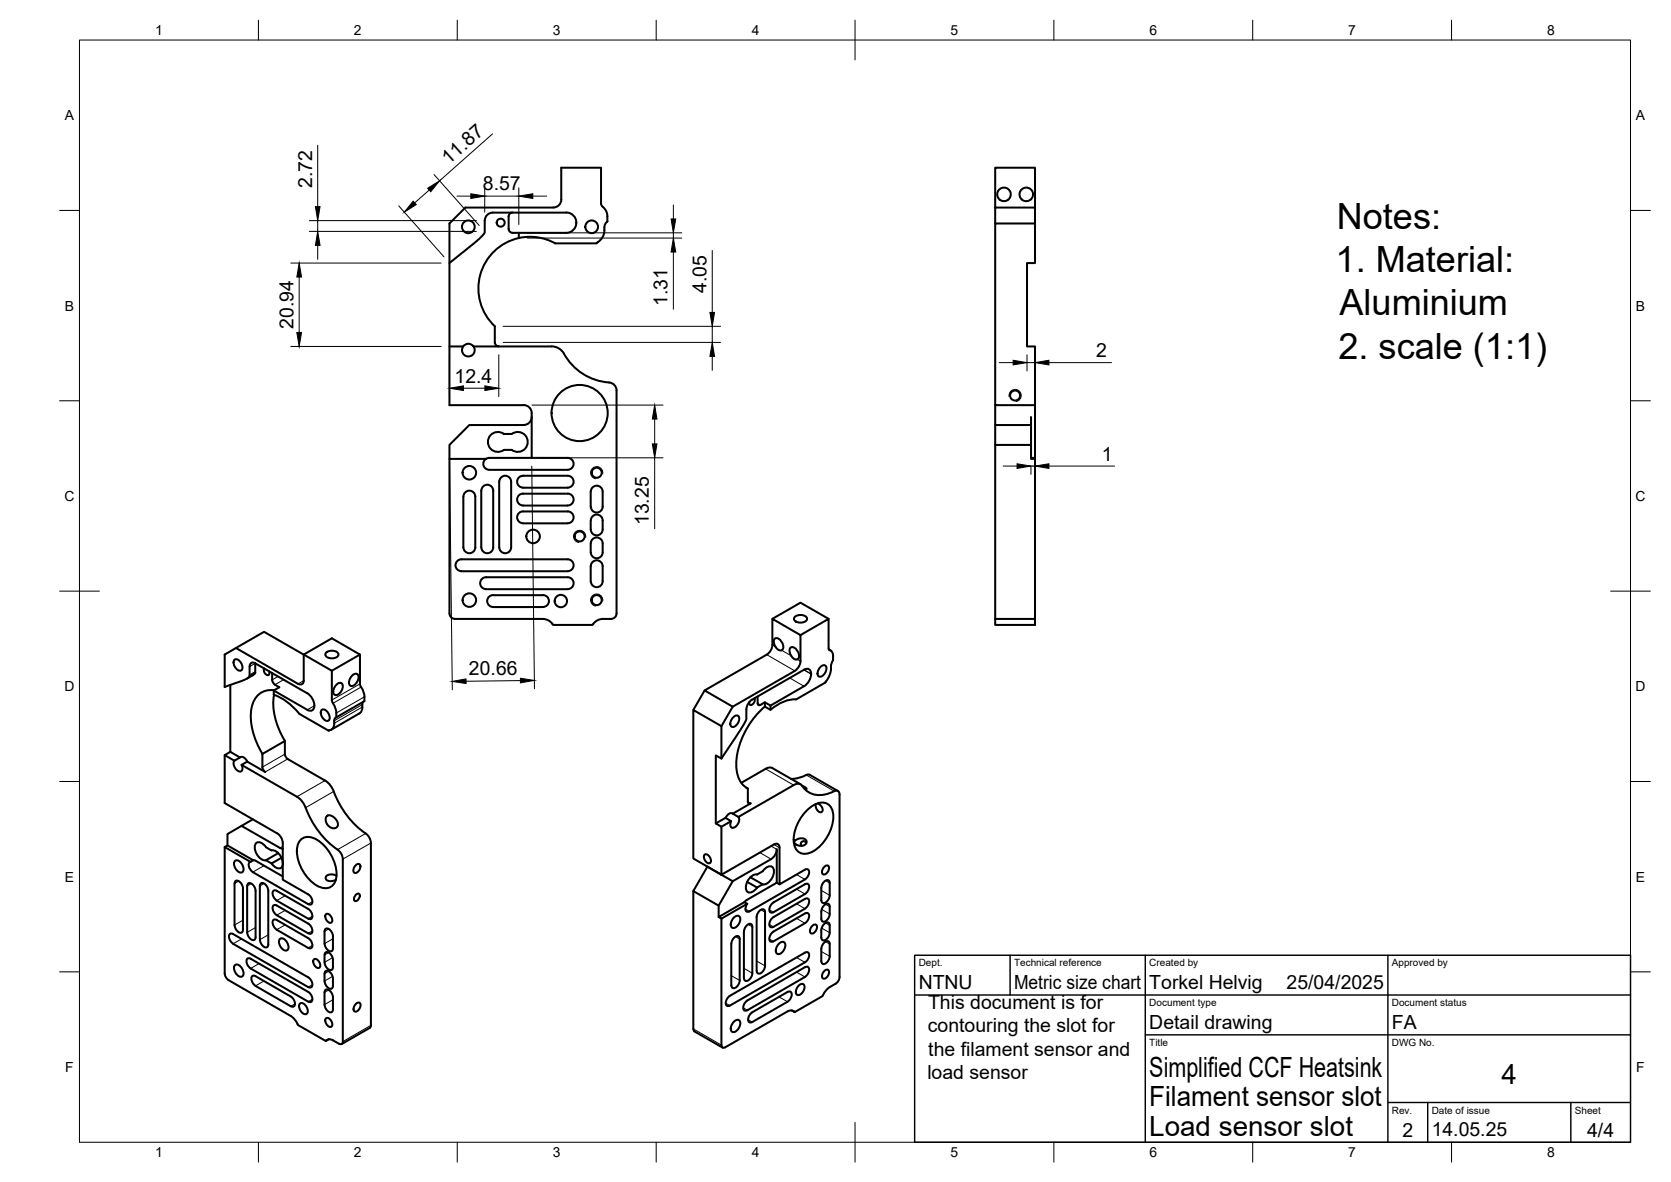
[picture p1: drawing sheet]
<svg xmlns="http://www.w3.org/2000/svg" width="420mm" height="297mm" viewBox="0 0 420 297" stroke-linecap="round" stroke-linejoin="round" font-family="sans-serif">
<!-- layer: Visible -->
<g fill="none" stroke="#000" stroke-width=".51">
<path d="M128.9 53.4a1.01 1.01 0 0 0-1 1v3.1a1.01 1.01 0 0 0 1 1h13.5a2.54 2.54 0 0 0 2.5-2.5 2.54 2.54 0 0 0-2.5-2.6h-18.5a2 2 0 0 0-2 2v2.9l-.3 .6-2.5 2.3-6.1 4.9M130.5 58.5v1.3M139.1 52.2h-22.1l-4 4v45.6h18.7M151.1 51.1v-9h-10v8a2 2 0 0 1-2 2M151.1 51.1l.4 .8M151.5 52l.9 1a4.7 4.7 0 0 1 .3 2.7M152 57.1v.8M152 57.9a4.1 4.1 0 0 1-2.1 3.3l-10.3-.1a13 13 0 0 0-16.8 3.8 13 13 0 0 0 1.6 17.1M152.7 55.7a1.75 1.75 0 0 0-.7 1.4M250.2 52.2v-10.1h10v10.1M250.2 56.2h10v9.9h-2v21h2v14.7h-10zM250.2 52.2h10"/>
<path d="M250.2 52.2v4M260.2 52.2v4M113 87.1h3.5M119 87.1l19.7-.1a4 4 0 0 1 3.7 2.9 14 14 0 0 0 10.8 6.2M119 87a1.6 1.6 0 0 1-.2 2.2 1.6 1.6 0 0 1-2.1 0 1.6 1.6 0 0 1-.2-2.2M119 87a1.6 1.6 0 0 0-2.5 0M124.4 82v4a1.01 1.01 0 0 0 1 1M153.2 96.1a2 2 0 0 1 1.8 2v56.1a1.38 1.38 0 0 1-1.3 1.3 5.8 5.8 0 0 0-3.5 .4l-1 .9M122.2 115.3h-9.2v38.9a1.39 1.39 0 0 0 1.4 1.3h22.1l1.4 .4 1.2 1.1h9.9l.1-.2M126.2 119.8a1.49 1.49 0 0 1 1.5-.1 1.49 1.49 0 0 1 .8 1.3v16.5a1.5 1.5 0 0 1-1.5 1.5 1.5 1.5 0 0 1-1.5-1.5v-16.5l.1-.4zM126.7 109.1h2a2.51 2.51 0 0 1 3.3 .3 2.51 2.51 0 0 1 0 3.3 2.51 2.51 0 0 1-3.3 .4h-2M126.7 109.1a2.51 2.51 0 0 0-3.4 .3 2.51 2.51 0 0 0 0 3.3 2.51 2.51 0 0 0 3.4 .4"/>
<path d="M131.7 101.8a2 2 0 0 1 2 2v11.3h9a1.49 1.49 0 0 1 1.5 1.5 1.49 1.49 0 0 1-1.5 1.5h-19.7a1.51 1.51 0 0 1-1.4-1.1 1.51 1.51 0 0 1 .6-1.7M133.7 115.1h-10.7l-.8 .2M133.7 104.8a2 2 0 0 1-2 2h-13.7l-5 5v3.5M250.2 101.8v5h9M250.2 106.8v5h9M250.2 111.8v43.7h10M259.2 104.8v10.5h1M259.2 115.1h1M260.2 101.8v55.2h-10v-1.5M116.5 124.8v12.7M116.5 124.8a1.49 1.49 0 0 1 1.5-1.5 1.49 1.49 0 0 1 1.5 1.5v12.7a1.49 1.49 0 0 1-1.5 1.5 1.49 1.49 0 0 1-1.5-1.5M121.3 122.4a1.49 1.49 0 0 1 1.7-.5 1.49 1.49 0 0 1 1 1.4v14.2a1.49 1.49 0 0 1-1.5 1.5 1.49 1.49 0 0 1-1.5-1.5v-14.2z"/>
<path d="M131.5 122.6h11.2M131.5 128.5h11.2M131.5 124.1h11.2M142.7 122.5a1.49 1.49 0 0 0 1.5-1.5 1.49 1.49 0 0 0-1.5-1.4h-11.2a1.49 1.49 0 0 0-1.5 1.5 1.49 1.49 0 0 0 1.5 1.4M142.7 128.5a1.49 1.49 0 0 1 1.5 1.5 1.49 1.49 0 0 1-1.5 1.5h-11.2a1.5 1.5 0 0 1-1.5-1.5 1.5 1.5 0 0 1 1.5-1.5M142.7 124a1.49 1.49 0 0 1 1.5 1.5 1.49 1.49 0 0 1-1.5 1.5h-11.2a1.5 1.5 0 0 1-1.5-1.5 1.5 1.5 0 0 1 1.5-1.5M148.5 136.6v2.2a1.49 1.49 0 0 0 1.5 1.5 1.49 1.49 0 0 0 1.5-1.5v-2.2M148.5 123.6v3.7M148.5 127.3a1.49 1.49 0 0 0 1.5 1.5 1.49 1.49 0 0 0 1.5-1.5M148.5 123.5a1.49 1.49 0 0 1 1.5-1.4 1.49 1.49 0 0 1 1.5 1.4M148.5 136.6a1.49 1.49 0 0 1 1.5-1.5 1.49 1.49 0 0 1 1.5 1.5M149.2 129.6a1.49 1.49 0 0 1 1.5-.1 1.49 1.49 0 0 1 .8 1.3v2.3a1.5 1.5 0 0 1-1.5 1.4 1.5 1.5 0 0 1-1.5-1.4l.1-2.8z"/>
<path d="M151.5 123.6v3.7M116 143.6h26.7M116 143.5a1.49 1.49 0 0 1-1.5-1.5 1.49 1.49 0 0 1 1.5-1.4h26.7a1.49 1.49 0 0 1 1.5 1.4 1.49 1.49 0 0 1-1.5 1.5M122.2 148.1h20.5M122.2 148a1.49 1.49 0 0 1-1.5-1.4 1.49 1.49 0 0 1 1.5-1.5h20.5a1.49 1.49 0 0 1 1.5 1.5 1.49 1.49 0 0 1-1.5 1.4M123.1 149.8l.9-.3h12.5a1.5 1.5 0 0 1 1.5 1.6 1.5 1.5 0 0 1-1.5 1.5l-12.5-.1a1.49 1.49 0 0 1-1.4-1 1.49 1.49 0 0 1 .5-1.7zM148.8 141.4a1.49 1.49 0 0 1 1.7-.5 1.49 1.49 0 0 1 1 1.4v3.8a1.5 1.5 0 0 1-1.5 1.5 1.5 1.5 0 0 1-1.5-1.5v-3.8zM194.2 155.5l7.1-4 7 4M199.8 155.1a2.16 2.16 0 0 1 3.1 .3 1.43 1.43 0 0 1-1.9 1.1 1.27 1.27 0 0 1-1.4-1.1zM201.3 159.6l7-4.1v7.4l.3 .5a1.33 1.33 0 0 1 .9 1.4M57.9 172.1v16.8l-1.4 .9v12l13.2 7.6M58.9 165.8a1.38 1.38 0 0 1 1.9 1.1 .96 .96 0 0 1 .2 1 .96 .96 0 0 1-.8 .7 2.08 2.08 0 0 1-1.3-2.8z"/>
<path d="M59.3 162.8l-2.8 1.7v8.1l4.8-1.7 1.3-.7 .2-.4v-2.3M64.2 166.7l13.1 7.5a3.9 3.9 0 0 1 1.7 3.1M64.2 166.7l-.1 2.5-2 1.3M64.2 168.9l-1.4 .8M64.2 166.7a.86 .86 0 0 0-1-.1 .86 .86 0 0 0-.4 .9M64.2 166.7h.1M66.4 168a1.23 1.23 0 0 0 1.1 1.6 .74 .74 0 0 0 .1-1M68.4 169.1l.1 2.1a2.52 2.52 0 0 0 1.7 1.5l-1.4 .8v1.1a14.4 14.4 0 0 1 6.5 4.8l7.3 4.2a1.55 1.55 0 0 0 1.4-1.8 1.22 1.22 0 0 1 .6-1.5M68.8 173.5l8.5 4.9a1.08 1.08 0 0 0 1.2 .1 1.08 1.08 0 0 0 .5-1.1M68.9 174.6a16.9 16.9 0 0 0 2.7 11.6M68.9 173.5a5 5 0 0 0-5.7 4.6 17.1 17.1 0 0 0 2.8 11.3M75 171.9l-15.7-9.1 7.1-4 17 9.8v7.3"/>
<path d="M80.9 178.4a1.38 1.38 0 0 1 1.8 1.1 .96 .96 0 0 1 .3 1 .96 .96 0 0 1-.9 .7 2.08 2.08 0 0 1-1.2-2.8zM82 164.1a2.16 2.16 0 0 1 3.1 .2 1.43 1.43 0 0 1-1.9 1.1 1.27 1.27 0 0 1-1.4-1.1zM83.4 175.9l.3 .8M83.4 168.6l7.1-4.1-7.1-4.1-7 4.1v6.5a.86 .86 0 0 1-.4 .9 .86 .86 0 0 1-1-.1M83.7 176.7l.5 1 .4 1.5M84.6 179.2v1.1M84.6 172a.88 .88 0 0 1 1.5 0 2.22 2.22 0 0 1-1.8 2.7 1.47 1.47 0 0 1 0-2.3zM88.6 169.8a.88 .88 0 0 1 1.5 0 2.22 2.22 0 0 1-1.9 2.6 1.47 1.47 0 0 1 0-2.3zM90.4 179.3l-7.1 4.1M90.5 164.5v7.6a6.1 6.1 0 0 1 1.1 4.1l-7 4.1M91.3 176.4l-.3 2.1-.6 .8M174.3 178.4l7.1 4.1v8.1l-1.4-.8v17.1l1.4 .9v12l-7.1-4.1z"/>
<path d="M177.2 173.5l-2.9 4.9M184.2 177.6l-2.8 4.9M187.7 178.3v2.3l-.2 .6-6.1 9.4M189.7 175.5a1.18 1.18 0 0 1-1.2 1.6l-.1-.7M190.5 175v1.7M192.3 176.5l1.4 .8v1.1l-1.4-.8zM192.3 176.5l-1.4 .7-.3-.2-.1-.3M192.3 177.6a20.4 20.4 0 0 0-7.2 15.1 6.2 6.2 0 0 0 2.9 5.5M194.2 162.1v-6.6l7.1 4.1-.1 7-.6 1.3-.7 .7M194.2 162.1l-.4 1.4-1 1-15.6 9 7 4.1 15.7-9M196.5 163.4a1.88 1.88 0 0 0-.4-2.7 .88 .88 0 0 0-1.3-.2 .88 .88 0 0 0-.2 1.3 1.81 1.81 0 0 0 1.9 1.6M198.9 164.8l-.3-.8a.88 .88 0 0 1 .2-1.2 .88 .88 0 0 1 1.2 .2 1.88 1.88 0 0 1 .5 2.7"/>
<path d="M198.9 164.8a1.4 1.4 0 0 0 1.6 .9M202.2 172.5l-8.5 4.8M202.2 172.5a3.4 3.4 0 0 0 1.5-4.1 1.09 1.09 0 0 0-1.5-.1l-13.1 7.5-1 1.1-.4 1.4M206.3 167.6a.82 .82 0 0 1 1.5 0 2.08 2.08 0 0 1-1.8 2.4 1.38 1.38 0 0 1 0-2.1zM208.4 163.2l.5 .3M209.5 164.9v1M209.5 165.9l-.5 1.2a6.3 6.3 0 0 1-1.5 4.4l-7.3 4.2a9.4 9.4 0 0 0-6.5 2.7M57.9 188.9l2.4 1.5-1.4 .8-2.4-1.4M58.9 191.1a1.94 1.94 0 0 0 1.7 2.7 1.17 1.17 0 0 0 .2-1.6M60.4 190.3a1.38 1.38 0 0 1 1.8 1.1M62.2 191.4l-1.5 .8 14 8 .8 .7 .8 .9a25.4 25.4 0 0 0 7.7 11.1l.9 .6M62.2 191.4l4.5 2.6-.5-.5-.2-.7"/>
<path d="M66 189.5l5.6-3.3v3.3l.5 1 9.6 5.7M66 189.5v3.3M81.7 196.1l.9 .7 .7 1a25.4 25.4 0 0 0 7.8 11.1l1.5 1.2 .5 .8 .2 .9v45.9l-.3 .6-7.1 4.1M184.4 180.2a.82 .82 0 0 1 1.4 0 2.08 2.08 0 0 1-1.7 2.5 1.38 1.38 0 0 1 0-2.1zM187.6 197.9l.4 .3 .1 3.6 .4 .2 .3-.1-4.5 2.6M192.5 193.2l-6.1 3.5M192.5 193.2l1.1-.3 .6 .1 7.1 4.1M198.9 195.7l1.3-.1 1.9-.5a1.6 1.6 0 0 1 1.5-.4l7.1 4.1M199.6 197.3l-13.9 8-1.4-.8M199.6 197.3a1.73 1.73 0 0 1 2.7 .9 5.6 5.6 0 0 0 6.5 1.1l1-.5a.84 .84 0 0 1 .9 0 .84 .84 0 0 1 .4 .9v45.8l-.2 .8a3.6 3.6 0 0 1-2.2 1.7M201.7 197.5l1.1 .7-.5 .1M57.2 212.5l-.7 .4"/>
<path d="M59.1 216.4a1.47 1.47 0 0 1 1.9 1.1 1.3 1.3 0 0 1-.2 1.8 2.11 2.11 0 0 1-1.7-2.9zM63 216.6l-6.5-3.7v31.8l.2 .7 .8 .9 15.6 9 1.1 1.1 .7 1.2 7 4 .1-.1a1.32 1.32 0 0 1 1.8 0M63 216.6a1.3 1.3 0 0 0 .1 2.1l.5 .4M63.6 219.2l13.9 8M63.6 205.9l-2.9 1.6M63.7 216.2l-.7 .4M63.7 216.2l.6 .1 6.8 3.9M66.9 216.2l1.4 .8M66.9 216.2a3.1 3.1 0 0 1-2.9-3.3 1.13 1.13 0 0 1 .7-1.2 1.13 1.13 0 0 1 1.4 .3l.8 .9 1.4 .8a3.1 3.1 0 0 1 2.8 3.3 1.13 1.13 0 0 1-.7 1.2 1.13 1.13 0 0 1-1.3-.4l-.8-.8M69.7 209.4l.7 .6 .7 1.4v9.7l6.4 3.7 .8 .9a.9 .9 0 0 1 .3 1 .9 .9 0 0 1-.8 .6l-.3-.1M70 214.4l-3.1 1.8M70.8 215.6l-2.5 1.4"/>
<path d="M71.1 213.3l-.7-.2-9.7-5.6-3.5 2.1v2.9l6.5 3.7M75.8 210.8a3.8 3.8 0 0 1 4.6 .7 10.7 10.7 0 0 1 4.1 9.1 2.78 2.78 0 0 1-4 2.4 10.5 10.5 0 0 1-5.8-10.1l.3-.8zM82.2 205a2.19 2.19 0 0 1 2.7 2.6 1.74 1.74 0 0 1-2.9-1l-.1-.9zM84.9 213.5l.9 1.1 .4 1.3-.1 46.2-.5 .3-1.8-.9M89.5 217.4a.65 .65 0 0 1 1.1 0 1.54 1.54 0 0 1-1.5 1.9 1.42 1.42 0 0 1 .4-1.9zM177.2 214.7a1.45 1.45 0 0 1 1.3 2.2 1.45 1.45 0 0 1-1.3-2.2zM180 206.9l2.4-1.4 1.4 .9-2.4 1.4M181.4 219.8l13.2-7.6a.86 .86 0 0 1 1-.1 .86 .86 0 0 1 .4 .9v9.2l6.4-3.6 .6-.2a1.29 1.29 0 0 1 0 2l-.6 .6-13.9 8a.7 .7 0 0 1-.9 0 .7 .7 0 0 1-.1-.9l.4-1M184.3 204.5a1.38 1.38 0 0 0-1.9 1M185.7 205.3a1.94 1.94 0 0 1-1.7 2.7 1.17 1.17 0 0 1-.2-1.7M193.9 215.9l-9.7 5.6-3.5 6.1v2.8l6.5-3.7 .7 .4M195.3 213.5v8.3l-7.5 4.4-.6 .5"/>
<path d="M195.3 213.4l-.4 1.4-1 1.1M200 211.2a1.9 1.9 0 0 1 2.8 .2 1.49 1.49 0 0 1-2.4 1 .67 .67 0 0 1-.6-.5 .67 .67 0 0 1 .2-.7zM202.7 211.9a.67 .67 0 0 0-1-.4 .67 .67 0 0 0-.1 1.1M203 203.6a4.9 4.9 0 0 1 4.8-1.7 3.8 3.8 0 0 1 1.7 4.3 10.7 10.7 0 0 1-5.9 8.1 2.78 2.78 0 0 1-4-2.3 10.5 10.5 0 0 1 3.4-8.4zM205.6 201.9a1.54 1.54 0 0 1 1 2.1 1.48 1.48 0 0 1-1.5-1.9M207.3 217.8a.65 .65 0 0 1 1.1 0 1.54 1.54 0 0 1-1.5 1.9 1.42 1.42 0 0 1 .4-1.9zM58.6 234.7l18.9 10.9 .8 1a.9 .9 0 0 1 .3 1 .9 .9 0 0 1-.8 .6l-19.2-11M58.6 234.7a.64 .64 0 0 0-.7 0 .64 .64 0 0 0-.3 .6l.2 .9 .8 1M61.1 233.7l-.1 .3a.9 .9 0 0 1-.9 .4 .9 .9 0 0 1-.7-.7l-.4-1.2v-10.8a.9 .9 0 0 1 1-.4 .9 .9 0 0 1 .7 .7l.4 1.3v10.4M64.3 223.9l-.5-1.3a.9 .9 0 0 0-.7-.7 .9 .9 0 0 0-.9 .4v12l.4 1.2a.9 .9 0 0 0 .7 .7 .9 .9 0 0 0 .9-.3l.1-12M65.3 222.6v13.5M65.4 222.6v-.3a.9 .9 0 0 1 .9-.4 .9 .9 0 0 1 .7 .7l.5 1.3-.1 13.8a.9 .9 0 0 1-.9 .4 .9 .9 0 0 1-.7-.7l-.4-1.3"/>
<path d="M68.7 227.6l.5-.2 .4 .1 7.9 4.6 .8 1a.9 .9 0 0 1 .3 .9 .9 .9 0 0 1-.8 .7l-8.2-4.7-.9-1a1.35 1.35 0 0 1 0-1.4zM70.4 236a1.47 1.47 0 0 1 1.9 1.1 1.3 1.3 0 0 1-.2 1.8 2.11 2.11 0 0 1-1.7-2.9zM77.5 230.9a.64 .64 0 0 0 .7 0 .64 .64 0 0 0 .4-.7l-.3-.8-.8-1-7.9-4.5a.64 .64 0 0 0-.8-.1 .64 .64 0 0 0-.3 .7l.2 .8 .9 1 7.9 4.6M77.5 238.2a.64 .64 0 0 0 .7 .1 .64 .64 0 0 0 .4-.7l-.3-.8-.8-1-7.9-4.6a.64 .64 0 0 0-.8-.1 .64 .64 0 0 0-.3 .7l.2 .8 .9 1 7.9 4.6M81.8 239.4a1.28 1.28 0 0 1 1.7 1 5.8 5.8 0 0 1 .2 3 .9 .9 0 0 1-1 .4 .9 .9 0 0 1-.7-.7 3.9 3.9 0 0 1-.4-3.1zM82 229.7a1.45 1.45 0 0 1 1.3 2.2 1.45 1.45 0 0 1-1.3-2.2zM83.7 238.3v.4a.9 .9 0 0 1-1 .4 .9 .9 0 0 1-.7-.8l-.4-1.2v-3a.66 .66 0 0 1 .3-.7 .66 .66 0 0 1 .8 .1l.6 .5 .4 .9v3.4M84.6 220.1a1.84 1.84 0 0 0-2.7 .5 1.64 1.64 0 0 0 2.5 .5M89.4 224.9l.9-.3a1.21 1.21 0 0 1-1.1 1.8 1.05 1.05 0 0 1 .2-1.5zM174.3 223.9v34.7M180.7 230.4l.7 .5M184.2 221.5l-6.3-3.7-3.6 6.1 6.4 3.7"/>
<path d="M184.6 230.6a.88 .88 0 0 1 1.5 0 2.22 2.22 0 0 1-1.9 2.6 1.47 1.47 0 0 1 0-2.2zM187.1 234.1l.4-1.2a.9 .9 0 0 1 .7-.7 .9 .9 0 0 1 .9 .3l.1 12.1-.5 1.2a.9 .9 0 0 1-.7 .7 .9 .9 0 0 1-.9-.4l-.1-12M187.9 227.1l-6.5 3.8 .1 32.1 .5 .3 .4-.1 15.6-9M187.9 221.6l2.5 1.4M188.7 220.5l3.1 1.7M190.2 230.4v13.6M190.3 230.5l.4-1.3a.9 .9 0 0 1 .7-.7 .9 .9 0 0 1 .9 .4l.1 13.8-.5 1.3a.9 .9 0 0 1-.7 .7 .9 .9 0 0 1-.9-.4v-.4M191.8 222.2l-1.4 .8M191.8 222.2a3.1 3.1 0 0 0 2.8-3.2 1.13 1.13 0 0 0-.7-1.3 1.13 1.13 0 0 0-1.3 .4 4.2 4.2 0 0 1-3 1.7 3.5 3.5 0 0 0-1.9 4.1 1.4 1.4 0 0 0 2.3-.4l.4-.5M194.2 227l8.2-4.8a.64 .64 0 0 1 .8-.1 .64 .64 0 0 1 .3 .7l-.2 .9-.9 .9-7.9 4.6a.64 .64 0 0 1-.8 .1 .64 .64 0 0 1-.3-.7l.2-.8zM194.2 234.4l8.2-4.8a.64 .64 0 0 1 .8-.1 .64 .64 0 0 1 .3 .7l-.2 .8-.9 1-7.9 4.5a.64 .64 0 0 1-.8 .1 .64 .64 0 0 1-.3-.7l.2-.8zM195.3 221.8l.7 .4"/>
<path d="M195.9 237.1a.88 .88 0 0 1 1.5 0 2.22 2.22 0 0 1-1.8 2.7 1.47 1.47 0 0 1 0-2.3zM202.4 228.3l.9-1a.9 .9 0 0 0 .2-.9 .9 .9 0 0 0-.8-.6l-8.2 4.7-.9 1a.9 .9 0 0 0-.2 .9 .9 .9 0 0 0 .8 .6l8.2-4.6M204.3 232.6a.65 .65 0 0 1 1.1 0 1.54 1.54 0 0 1-1.5 2 1.42 1.42 0 0 1 .4-2zM206.5 226.2l.1 .4a.9 .9 0 0 0 .9 .3 .9 .9 0 0 0 .7-.7l.4-1.2v-3.4a.9 .9 0 0 0-1-.4 .9 .9 0 0 0-.6 .7l-.5 1.2v3.1M206.5 238.5l.5-1.3a.9 .9 0 0 1 .6-.7 .9 .9 0 0 1 1 .4v3.4l-.4 1.2a.9 .9 0 0 1-.7 .7 .9 .9 0 0 1-.9-.3l-.1-3.4M207.2 227.5a.77 .77 0 0 1 1.4 0 5.8 5.8 0 0 1-.2 3l-.2 .4a.9 .9 0 0 1-.7 .7 .9 .9 0 0 1-.9-.3 5.8 5.8 0 0 1 .1-3.1zM207.2 232.2a.77 .77 0 0 1 1.4 0 5.8 5.8 0 0 1-.2 3l-.2 .4a.9 .9 0 0 1-.7 .7 .9 .9 0 0 1-.9-.3 5.8 5.8 0 0 1 .1-3.1zM59.1 242.5a1.47 1.47 0 0 1 1.9 1.2 1.3 1.3 0 0 1-.2 1.8 2.11 2.11 0 0 1-1.7-3zM63 240.9l14.5 8.4 .8 1a.9 .9 0 0 1 .3 .9 .9 .9 0 0 1-.8 .6l-14.8-8.4M63 240.9a.7 .7 0 0 0-.9 .1 .7 .7 0 0 0-.1 .9l.3 .7 .7 .8M63.4 245.3l.5-.1 .3 .1 8.9 5.1 .9 1a.9 .9 0 0 1 .2 1 .9 .9 0 0 1-.7 .6l-9.2-5.3-.9-.9a1.35 1.35 0 0 1 0-1.5zM75.4 252.2a1.34 1.34 0 0 1 1.8 1 .94 .94 0 0 1 .3 1 .94 .94 0 0 1-.9 .7 2.02 2.02 0 0 1-1.2-2.7z"/>
<path d="M79 241a1.45 1.45 0 0 1 1.3 2.2 1.45 1.45 0 0 1-1.3-2.2zM81.8 248.8a1.28 1.28 0 0 1 1.7 1l.2 .8v3.4a.9 .9 0 0 1-1 .4 .9 .9 0 0 1-.7-.7l-.4-1.2v-3.1zM81.8 244.1a1.28 1.28 0 0 1 1.7 1 5.8 5.8 0 0 1 .2 3 .9 .9 0 0 1-1 .4 .9 .9 0 0 1-.7-.7 3.9 3.9 0 0 1-.4-3.1zM82 255.8a1.45 1.45 0 0 1 1.3 2.2 1.45 1.45 0 0 1-1.3-2.2zM89.5 252.3a.65 .65 0 0 1 1.1-.1 1.54 1.54 0 0 1-1.5 2 1.42 1.42 0 0 1 .4-1.9zM174.3 258.5l.3 .7 7.1 4.1M183.5 250.3l18.9-10.9a.64 .64 0 0 1 .8-.1 .64 .64 0 0 1 .3 .7l-.2 .8-.9 1-18.9 10.9M183.5 250.3l-.8 1a.9 .9 0 0 0-.3 .9 .9 .9 0 0 0 .8 .6l.3-.1M184.6 256.7a.88 .88 0 0 1 1.5 0 2.22 2.22 0 0 1-1.9 2.7 1.47 1.47 0 0 1 0-2.3zM186 246.4l-.4 1.2a.9 .9 0 0 1-.7 .7 .9 .9 0 0 1-1-.3v-10.8l.4-1.2a.9 .9 0 0 1 .7-.8 .9 .9 0 0 1 .9 .4l.1 10.8M187.9 251.4a1.83 1.83 0 0 0-.7 2.5h.7M198 254.2a1.39 1.39 0 0 1 1.7 0"/>
<path d="M198 251.7l.9-1a.9 .9 0 0 0 .2-.9 .9 .9 0 0 0-.7-.6l-9.2 5.2-.9 1a.9 .9 0 0 0-.3 .9 .9 .9 0 0 0 .8 .7l9.2-5.3M199.1 253.9l.7 .4M200.9 247.7a.8 .8 0 0 1 1.3 0 2.02 2.02 0 0 1-1.6 2.4 1.35 1.35 0 0 1-.1-2.1zM202.4 245.5l-14.5 8.4M202.4 245.5l.9-1a.9 .9 0 0 0 .2-.9 .9 .9 0 0 0-.8-.7l-14.8 8.5M206.9 250.1l-.1 .2-7 4-.1-.1M207.3 244a.65 .65 0 0 1 1.1-.1 1.54 1.54 0 0 1-1.5 2 1.42 1.42 0 0 1 .4-1.9zM208.7 248l-.8 .7-1 1.4M82.7 261.2l-.8 .4"/>
<circle cx="117.8" cy="57" r="1.6"/>
<circle cx="125.9" cy="56" r="1.01"/>
<circle cx="148.8" cy="57" r="1.6"/>
<circle cx="252.4" cy="48.8" r="1.7"/>
<circle cx="258" cy="48.8" r="1.7"/>
<circle cx="255.2" cy="99.4" r="1.26"/>
<circle cx="118" cy="118.8" r="1.7"/>
<circle cx="145.7" cy="103.8" r="7.1"/>
<circle cx="150" cy="118.8" r="1.26"/>
<circle cx="134" cy="134.8" r="1.7"/>
<circle cx="145.7" cy="134.8" r="1.26"/>
<circle cx="118" cy="150.8" r="1.7"/>
<circle cx="141" cy="151" r="1.56"/>
<circle cx="150" cy="150.8" r="1.26"/>
</g>
<!-- layer: Visible Narrow -->
<g fill="none" stroke="#000" stroke-width=".25">
<path d="M253.7 99.7a1.53 1.53 0 0 1 1.3-1.8 1.53 1.53 0 0 1 1.7 1.2 1.53 1.53 0 0 1-1.2 1.8M151.6 119.1a1.53 1.53 0 0 0-1.3-1.8 1.53 1.53 0 0 0-1.8 1.2 1.53 1.53 0 0 0 1.3 1.8M147.3 135.1a1.53 1.53 0 0 0-1.3-1.8 1.53 1.53 0 0 0-1.8 1.2 1.53 1.53 0 0 0 1.3 1.8M151.6 151.1a1.53 1.53 0 0 0-1.3-1.8 1.53 1.53 0 0 0-1.8 1.2 1.53 1.53 0 0 0 1.3 1.8M64.2 166.7l-1.4 .8M69.9 170l-1.5 .8M71.3 170.8l-2.2 1.3M76.4 171l-1.4 .9M79 177.4l-1.7 1M90.5 171.9l-7.1 4M90.8 172.7l-7.1 4M91.1 177.7l-7.1 4.1"/>
<path d="M91.1 177.1l-7.1 4M91.6 175.1l-7 4.1M190.5 176.7l.7 .5M192.8 164.5l7.1 4.1M194.2 162.1l.8 .4M196.5 163.4l2.4 1.4M198.6 170.4l3.6 2.1M200.5 165.7l.8 .4M202.1 168.3l1.8 1.1M202.2 168.3l1.7 1M208.5 163.3l.1 .1M71.6 189.5l-5.6 3.3"/>
<path d="M72.3 190.7l-5.6 3.3M81.7 196.2l-7 4M83.9 198.9l-7.1 4.1M192.5 193.2l7.1 4.1M202.7 194.8l7.1 4M66.4 217.5l-2.8 1.7M71.1 212.7l-.7 .4M91.9 209.5l-7 4M93.3 211.8l-7.1 4.1M188 201.5l.7 .4M191.1 214.3l2.8 1.6M193.9 212.6l1.4 .9"/>
<path d="M194.6 212.2l1.4 .8M200.3 219.8l2.1 1.2M60 221.4l-1 .6M60.7 236l-2.1 1.2M61.1 231.3l-2.1 1.2M63.2 222l-1.1 .7M64.3 233.1l-2.2 1.2M66.4 222l-1.1 .6M67.5 234.9l-2.2 1.2M71.7 225.1l-2.1 1.2M71.7 232.4l-2.1 1.2M71.7 228.8l-2.1 1.2"/>
<path d="M78.5 230.3l-1 .6M78.5 226.6l-1 .6M78.5 237.6l-1 .6M78.5 233.9l-1 .7M82.7 233.5l-1.1 .6M82.7 239.4l-1.1 .6M83.7 235.9l-2.1 1.2M184.9 235.4l1.1 .6M187.4 228.4l1.1 .6M188.1 232.3l1.1 .6M191.3 228.6l1.1 .6M193.4 228.6l1.1 .6"/>
<path d="M193.4 236l1.1 .6M193.4 232.3l1.1 .6M200.3 223.4l2.1 1.3M200.3 230.8l2.1 1.2M200.3 227.1l2.1 1.3M206.5 223.8l2.1 1.2M206.5 239.1l2.1 1.2M206.6 228.5l2 1.2M206.6 233.2l2 1.2M207.6 221.3l1 .6M207.6 227.2l1 .6M207.6 236.6l1 .6"/>
<path d="M207.6 231.9l1 .6M65.1 242.2l-2.1 1.2M66.4 246.5l-2.2 1.3M74.2 252.3l-1.1 .6M78.5 251.1l-1 .6M78.5 247.4l-1 .7M82.7 248.8l-1.1 .6M82.7 244.1l-1.1 .6M83.6 240.7l-2 1.1M83.6 245.4l-2 1.1M83.7 251.2l-2.1 1.3M93.3 257.7l-7.1 4.1"/>
<path d="M174.3 258.6l7.1 4M182.5 252.1l1 .6M183.9 245.2l2.1 1.2M186.9 253.3l1 .6M187 243.3l2.2 1.3M188.1 256.2l1 .6M190.2 241.5l2.2 1.2M195.9 250.5l2.1 1.2M199.2 253.9l.5 .3M200.3 244.3l2.1 1.2M200.3 240.6l2.1 1.2M82.5 261.2l-.5 .3"/>
</g>
<!-- layer: BORDER -->
<g fill="none" stroke="#000" stroke-width=".25">
<path d="M20 10.1h390v276.9h-390zM65 5.1v5M115 5.1v5M165 5.1v5M215 5.1v10M265 5.1v5M315 5.1v5M365 5.1v5M15 52.9h5M410 52.9h5M15 100.7h5M410 100.7h5"/>
<path d="M15 148.6h10M405 148.6h10M15 196.4h5M410 196.4h5M15 244.2h5M410 244.2h5M65 287v5M115 287v5M165 287v5M215 282.1v9.9M265 287v5M315 287v5"/>
<path d="M365 287v5"/>
</g>
<!-- layer: TITLEBLOCK -->
<path d="M230 240.1h180v46.9h-180zM230 250h180M254 240.1v9.9M288 240.1v46.9M349 240.1v46.9M288 260.1h122M349 277.1h61M359 277.1v9.9M395 277.1v9.9" fill="none" stroke="#000" stroke-width=".36"/>
<!-- layer: FD_Dimensions -->
<g fill="none" stroke="#000" stroke-width=".25">
<path d="M79.9 36.5v15.4M123.8 33.6l-13.3 11.8M77.8 58.2h42M77.8 55.4h42M79.9 55.4v2.8M100.3 51.7l11.3 12.8M107.9 47.8l-3.6 3.2M109.1 43.9l11.4 12.8M114.9 49.3h3.5M121.9 47.2v6.1M121.9 49.3h8.6M130.5 47.2v9.2"/>
<path d="M132.6 58.5h38.8M132.6 59.8h38.8M134 49.3h3.5M169.3 51.5v3.5M169.3 58.5v1.3M73.1 66.1h37.8M75.2 69.6v14M79.9 61.7v3.5M169.3 63.3v14.4M179.1 63v15.5M73.1 87.1h37.8M113 89.2v10.5"/>
<path d="M116.5 97.6h5.4M125.4 89.2v10.5M126.5 86h54.7M126.5 82h54.7M179.1 82v4M179.1 89.6v3.5M251.2 91.1h3.5M258.2 89.2v4M258.2 91.1h2M260.2 89v.5M263.7 91.1h15.8M113.1 117.4l.6 55.9"/>
<path d="M133.7 117.1l.7 56M133.8 101.8h32.9M135.8 115h30.9M164.6 105.3v6.3M164.6 115v17.9M252.2 117.1h3.5M259.2 117.4v1.8M259.2 117.1h1M260.2 117.4v1.8M263.7 117.1h16.5M130.9 171l-13.7 .2"/>
</g>
<g fill="#000" stroke="#000" stroke-width=".25">
<path d="M79.3 51.9h1.2l-.6 3.5zM103.9 50.6l.8 .8-3 1.9zM107.5 47.3l3-1.9-2.2 2.8zM118.4 48.7l3.5 .6-3.5 .6zM130.5 49.3l3.5-.6v1.2zM168.7 55h1.2l-.6 3.5zM75.2 66.1l.6 3.5h-1.2zM79.9 58.2l.6 3.5h-1.2zM169.3 59.8l.6 3.5h-1.2zM178.5 78.5h1.2l-.6 3.5zM74.6 83.6h1.2l-.6 3.5zM113 97.6l3.5-.6v1.1z"/>
<path d="M121.9 97l3.5 .6-3.5 .5zM179.1 86l.6 3.6h-1.2zM254.7 90.5l3.5 .6-3.5 .6zM260.2 91.1l3.5-.6v1.2zM164.6 101.8l.6 3.5h-1.2zM164 111.6h1.2l-.6 3.4zM255.7 116.6l3.5 .5-3.5 .6zM260.2 117.1l3.5-.5v1.1zM113.7 171.2l3.5-.6v1.2zM130.9 170.4l3.4 .6-3.4 .6z"/>
</g>
<g font-size="9.1">
<text x="336.1" y="57.6">Notes:</text>
<text x="335.8" y="68.4">1. Material:</text>
<text x="336.8" y="79.3">Aluminium</text>
<text x="336.5" y="90.2">2. scale (1:1)</text>
</g>
<g font-size="7">
<text x="289" y="270.6">Simplified CCF Heatsink</text>
<text x="377.5" y="272.3">4</text>
<text x="289" y="278.1">Filament sensor slot</text>
<text x="289" y="285.5">Load sensor slot</text>
</g>
<g font-size="4.9">
<text x="112.8" y="41.5" transform="rotate(-42 112.8 41.5)">11.87</text>
<text x="78.5" y="47.2" transform="rotate(-90 78.5 47.2)">2.72</text>
<text x="121.4" y="47.8">8.57</text>
<text x="167.9" y="76.8" transform="rotate(-90 167.9 76.8)">1.31</text>
<text x="177.6" y="73.7" transform="rotate(-90 177.6 73.7)">4.05</text>
<text x="73.8" y="82.7" transform="rotate(-90 73.8 82.7)">20.94</text>
<text x="275.6" y="89.7">2</text>
<text x="114.3" y="96.1">12.4</text>
<text x="277" y="115.7">1</text>
<text x="163.2" y="132" transform="rotate(-90 163.2 132)">13.25</text>
<text x="117.9" y="169.7" transform="rotate(-1 117.9 169.7)">20.66</text>
<text x="231" y="248.5">NTNU</text>
<text x="255" y="248.5">Metric size chart</text>
<text x="289" y="248.5">Torkel Helvig</text>
<text x="323.5" y="248.5">25/04/2025</text>
<text x="233.4" y="253.5">This document is for</text>
<text x="233.3" y="259.4">contouring the slot for</text>
<text x="289" y="258.6">Detail drawing</text>
<text x="350" y="258.6">FA</text>
<text x="233.4" y="265.3">the filament sensor and</text>
<text x="233.2" y="271.1">load sensor</text>
<text x="352.6" y="285.7">2</text>
<text x="360" y="285.5">14.05.25</text>
<text x="399.1" y="285.7">4/4</text>
</g>
<g font-size="3.5">
<text x="39" y="8.8">1</text>
<text x="89" y="8.8">2</text>
<text x="139" y="8.8">3</text>
<text x="189" y="8.8">4</text>
<text x="239" y="8.8">5</text>
<text x="289" y="8.8">6</text>
<text x="339" y="8.8">7</text>
<text x="389" y="8.8">8</text>
<text x="16.3" y="30.2">A</text>
<text x="411.3" y="30.2">A</text>
<text x="16.3" y="78">B</text>
<text x="411.3" y="78">B</text>
<text x="16.2" y="125.9">C</text>
<text x="411.2" y="125.9">C</text>
<text x="16.2" y="173.7">D</text>
<text x="411.2" y="173.7">D</text>
<text x="16.3" y="221.6">E</text>
<text x="411.3" y="221.6">E</text>
<text x="16.4" y="269.4">F</text>
<text x="411.4" y="269.4">F</text>
<text x="39" y="290.8">1</text>
<text x="89" y="290.8">2</text>
<text x="139" y="290.8">3</text>
<text x="189" y="290.8">4</text>
<text x="239" y="290.8">5</text>
<text x="289" y="290.8">6</text>
<text x="339" y="290.8">7</text>
<text x="389" y="290.8">8</text>
</g>
<g font-size="2.5">
<text x="231" y="242.9">Dept.</text>
<text x="255" y="242.9">Technical reference</text>
<text x="289" y="242.9">Created by</text>
<text x="350" y="242.9">Approved by</text>
<text x="289" y="252.8">Document type</text>
<text x="350" y="252.8">Document status</text>
<text x="289" y="262.9">Title</text>
<text x="350" y="262.9">DWG No.</text>
<text x="350" y="279.9">Rev.</text>
<text x="360" y="279.9">Date of issue</text>
<text x="396" y="279.9">Sheet</text>
</g>
</svg>
